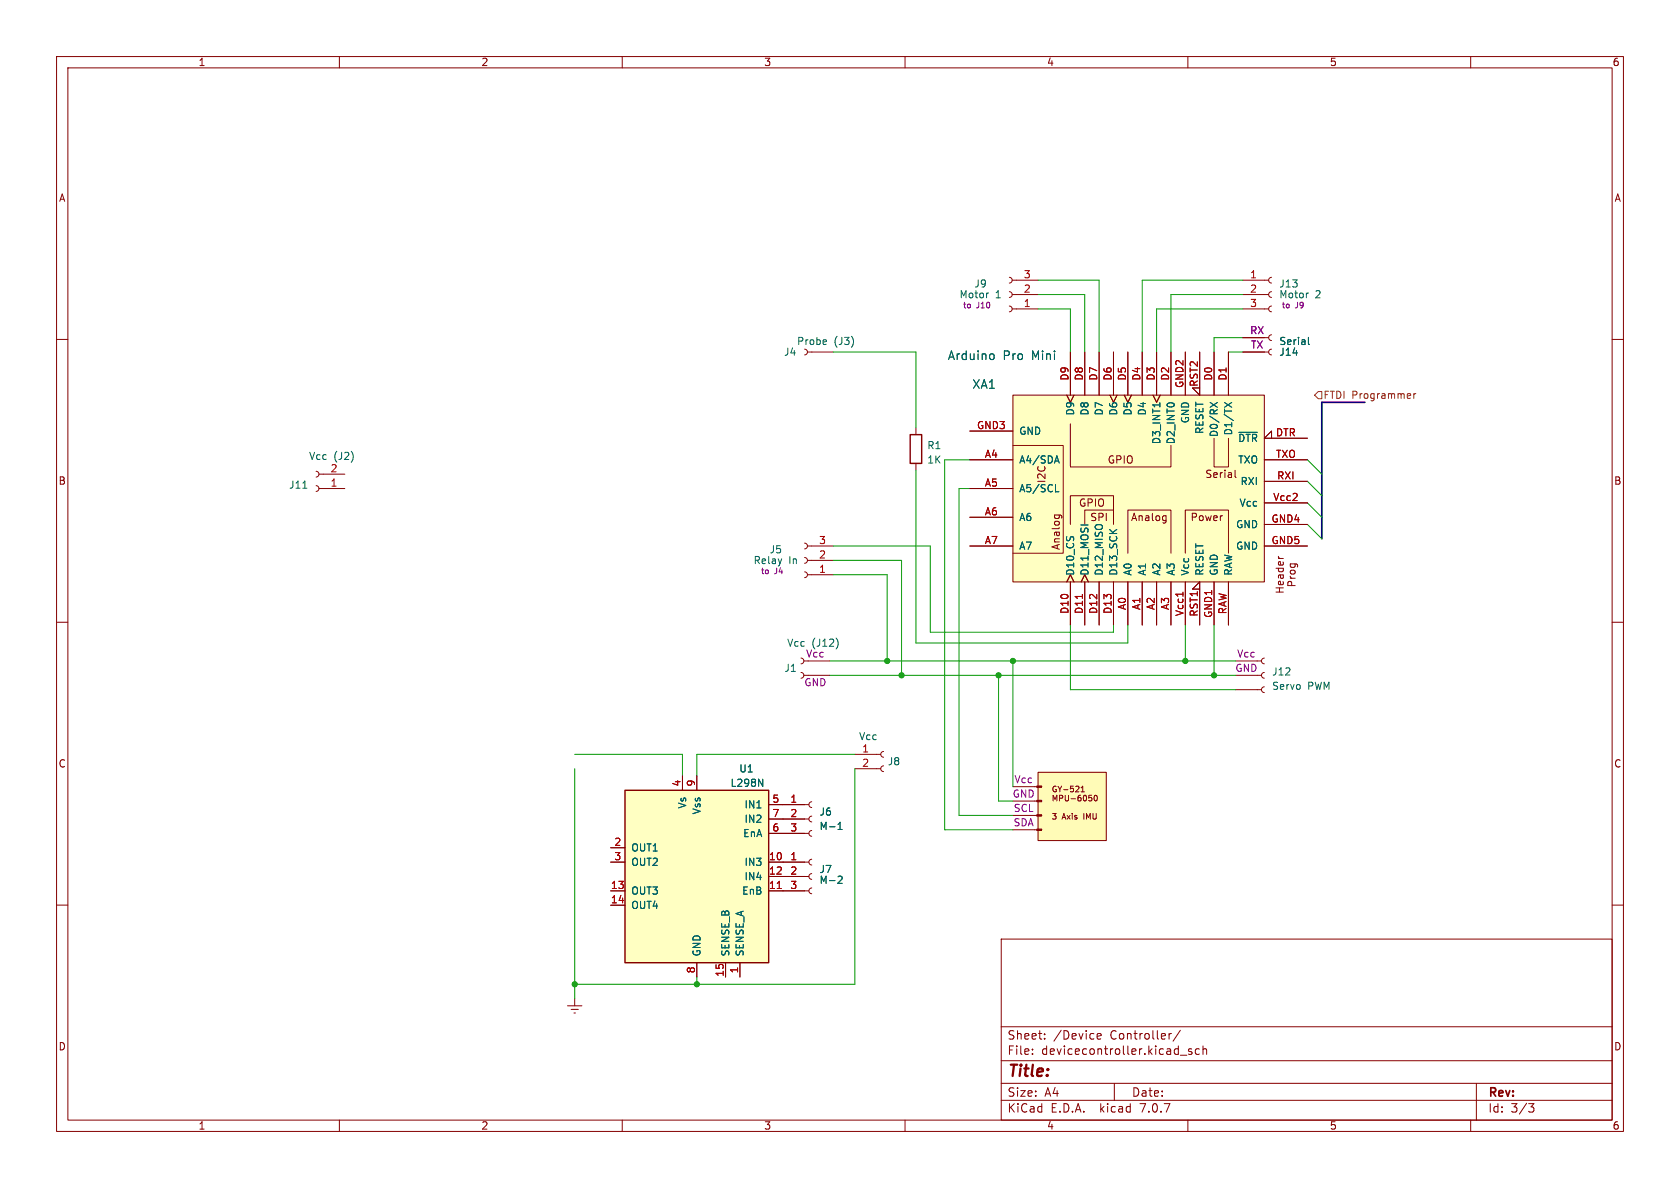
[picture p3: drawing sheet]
<svg xmlns="http://www.w3.org/2000/svg" width="297mm" height="210mm" viewBox="0 0 297 210" stroke-linecap="round" stroke-linejoin="round" font-family="sans-serif">
<g fill="none" stroke="#840000" stroke-width=".18">
<path d="M10 10h277v190h-277zM12 12h273v186h-273zM60 10v2M110 10v2M160 10v2M210 10v2M260 10v2M10 60h2M178.4 49l.4 .2 .1 .3-.1 .4-.4 .1M178.4 51.6l.4 .1 .1 .4-.1 .3-.4 .2M178.4 54.1l.4 .2 .1 .3-.1 .4-.4 .1M178.9 54.6h4.6"/>
<path d="M178.9 52.1h4.6M178.9 49.5h4.6M219.7 54.6h4.6M219.7 52.1h4.6M219.7 49.5h4.6M219.7 59.7h4.6M224.8 54.1l-.4 .1-.1 .4 .1 .4 .4 .1M224.8 51.6l-.4 .1-.1 .4 .1 .3 .4 .2M224.8 49l-.4 .2-.1 .3 .1 .4 .4 .1M224.8 59.2l-.4 .1-.1 .4 .1 .3 .4 .2M285 60h2M142.2 61.7l.4 .2 .1 .3-.1 .4-.4 .1"/>
<path d="M142.7 62.2h4.6M161.9 75.6v1.2M171.4 76.2h7.7M179.1 69.9h44.4v33h-44.4zM179.1 78.7h8.9v19.1h-8.9M188.6 69.9l.6 1.2 .7-1.2M189.2 74.9v7.7h17.8v-3.9M189.2 62.2v7.7M191.8 62.2v7.7M194.3 62.2v7.7M196.2 69.9l.6 1.2 .7-1.2M196.8 62.2v7.7"/>
<path d="M198.8 69.9l.6 1.2 .6-1.2M199.4 62.2v7.7M201.9 62.2v7.7M203.8 69.9l.7 1.2 .6-1.2M204.5 62.2v7.7M207 62.2v7.7M209.5 62.2v7.7M212.1 62.2v7.7l-1.3-1.3h1.3M214.6 77.5v5.1h2.6v-5.1M214.6 62.2v7.7M217.2 62.2v7.7M219.7 62.2h4.6"/>
<path d="M224.8 77.5v-1.3l-1.3 1.3h7.6M224.8 61.7l-.4 .2-.1 .3 .1 .4 .4 .1M55.9 83.3l.3 .2 .2 .3-.2 .4-.3 .1M55.9 85.9l.3 .1 .2 .4-.2 .3-.3 .2M56.4 86.4h4.6M56.4 83.8h4.6M142.2 96l.4 .2 .1 .3-.1 .4-.4 .1M142.2 98.6l.4 .1 .1 .4-.1 .3-.4 .2M142.7 96.5h4.6M142.7 99.1h4.6M161.9 81.9v1.3M171.4 81.3h7.7"/>
<path d="M171.4 86.4h7.7M171.4 91.4h7.7M171.4 96.5h7.7M186.4 91h1.1l.2 .3M186.5 91l-.1 .4M187.2 91l.1 .4M191.8 92.7v-2.5h5v2.5M196.8 90.2v-2.6h-7.6v5.1M199.4 97.8v-7.6h7.6v7.6M205.8 91.2h.3M206.1 91.2v1l-.2 .3M206.1 92h-.3"/>
<path d="M209.5 97.8v-7.6h7.7v7.6M218.3 83.1v1.1l.2 .2M223.5 81.3h7.6M223.5 96.5h7.6M223.5 92.7h7.6M223.5 85.1h7.6M223.5 88.9h7.6M226 98.3l.3 .4M226 98.7h.9M226.8 99.3l.1 .4-.2 .2-.6-.1v-.5h.2l.1 .6M228.1 99.7h1.1l.2 .2-.1 .3M228.2 99.7l-.1 .4 .3 .2 .5-.1v-.5"/>
<path d="M10 110h2M141.6 116.3l.4 .2 .1 .4-.2 .3-.3 .1M141.6 118.9l.4 .1 .1 .4-.2 .4-.3 .1M142.1 119.4h4.6M142.2 101.1l.4 .1 .1 .4-.1 .4-.4 .1M142.7 101.6h4.6M142.9 116.8h3.8M188.6 102.9l.6-1.3 .7 1.3M189.2 102.9v7.6M191.1 102.9l.7-1.3 .6 1.3M191.8 102.9v7.6M194.3 102.9v7.6"/>
<path d="M196.8 102.9v7.6M199.4 102.9v7.6M201.9 102.9v7.6M204.5 102.9v7.6M207 102.9v7.6M209.5 102.9v7.6M212.1 104.1h-1.3l1.3-1.2v7.6M214.6 102.9v7.6M217.2 102.9v7.6M218.4 119.4h4.6M218.4 116.8h4.6M223.5 118.9l-.3 .1-.2 .4 .2 .3 .3 .2"/>
<path d="M223.5 116.3l-.3 .2-.2 .3 .2 .4 .3 .1M225.6 104.7h1.3M225.6 103.9h1.3M225.6 100.5h1.3M226.1 100.5l-.1 .3 .3 .3 .5-.1v-.5M226.2 103.9v.8M226.3 101.6l.1 .5 .2 .1 .3-.1-.1-.5M226.8 102.8l.1 .4-.2 .2-.6-.1v-.5l.2-.1 .1 .7M226.9 101.6l-.8 .1v.5M228.1 102.2h.9M228.1 101.8l.3 .4M228.2 100.9l.5-.1 .2 .1 .1 .3-.3 .3h-.3l-.3-.3z"/>
<path d="M228.4 103.5l-.1-.6-.2-.1h-.3l-.1 .2v.5h1.3M285 110h2M120.6 137.2v2.5M123.2 137.2v2.5M151.1 135.9h4.6M151.1 133.4h4.6M156.2 135.4l-.3 .1-.2 .4 .1 .3 .4 .2M156.2 132.8l-.3 .2-.2 .3 .1 .4 .4 .2M179.1 139.1h4.2M183.5 136.5h12.1v12.1h-12.1zM191.1 140h.6M191.3 139.1l.1-.1v1"/>
<path d="M218.4 121.9h4.6M223.5 121.4l-.3 .1-.2 .4 .2 .4 .3 .1M10 160h2M107.9 157.5h2.6M107.9 152.4h2.6M107.9 149.9h2.6M135.9 157.5h7.1M135.9 154.9h7.1M135.9 152.4h7.1M135.9 147.3h7.1M135.9 144.8h7.1M135.9 142.2h7.1"/>
<path d="M143.5 157l-.3 .1-.2 .4 .1 .3 .4 .2M143.5 154.4l-.3 .2-.2 .3 .1 .4 .4 .1M143.5 151.9l-.3 .1-.2 .4 .1 .4 .4 .1M143.5 146.8l-.3 .1-.2 .4 .1 .4 .4 .1M143.5 144.3l-.3 .1-.2 .4 .1 .3 .4 .2M143.5 141.7l-.3 .2-.2 .3 .1 .4 .4 .1M179.1 144.1h4.2M179.1 141.6h3.8M179.1 146.7h3.8M187.8 144.5h.5M188.1 143.8l-.4 1M191.6 143.8v1"/>
<path d="M193.4 141l.3-.4a.53 .53 0 0 1 .3 .5 .53 .53 0 0 1-.3 .5l-.3-.4M285 160h2M100.3 177.8h2.6M101 178.4h1.2M101.5 179.1h.2M101.6 176.5v1.3M107.9 160h2.6M123.2 170.2v2.5M128.3 170.2v2.5M130.8 170.2v2.5M177 166h108v32h-108zM60 198v2"/>
<path d="M110 198v2M160 198v2M177 194.5h108M177 191.5h108M177 187.5h108M177 181.5h108M182.5 186.3v.1M182.5 185.5v.1M184.7 183.6v.1M184.7 182.8v.1M194 183.2l.7-.1-.1-.3-.4-.1-.2 .2v.7h.6M197 191.5v3"/>
<path d="M207.1 182.7l-.3 .1-.1 .2M208.7 186.5h1.1M208.7 182.1l-1.3 2M210 198v2M210.7 185.5l-.4-.1-.2 .2 .1 .2 .5 .2v.3h-.6M212 185.5l-.4-.1-.3 .3v.4l.2 .2h.5M212.7 185.5l.2-.1 .3 .1 .1 .9M212.7 184.9v1.5M260 198v2M261 191.5v6.5M270.2 195.1h1l-.5 .6 .4 .1 .1 .5-.3 .3h-.4"/>
</g>
<path d="M183.5 136.5h12.1v12.1h-12.1z" fill="#fffbb7" stroke="#fffbb7" stroke-width=".18"/>
<g fill="#ffffc2" stroke="#ffffc2" stroke-width=".18">
<path d="M179.1 69.9h44.4v33h-44.4z"/>
<path d="M110.5 139.7h25.4v30.5h-25.4z"/>
</g>
<g fill="none" stroke="#006464" stroke-width=".18">
<path d="M174.7 51.8h.1M231.2 51.8h.1M231.3 59.6v1.1l.2 .2M146 60.1l.1 .3-.6 .1M175.2 62.5l.4 .1 .1 .2v.6l-.5 .2M205 71.2v.7M213.9 71.1l1.3 .9M215.2 71.1l-1.3 .9M216.5 71.1l1.2 .9M217.7 71.1l-1.2 .9M219 76.4h3.3M53.5 86.3h.8"/>
<path d="M186.5 81.5h.6M186.6 86.9h.6M186.8 80.6l.5 1.3M148 113l.2 .6-.2 .9M134.1 137.7l.7 1.3v-1.3M148.2 146.6h.7M148.2 145.7l.3-.3v1.2M148.3 154.9h.5l.1 .3-.8 1h.8"/>
</g>
<path d="M191.4 105.1v.7M209.1 104.7v.7M137.4 157.1h.7" fill="none" stroke="#a90000" stroke-width=".18"/>
<g fill="#840000" stroke="#840000" stroke-width=".18">
<path d="M183.3 146.6h.8v.2h-.8z"/>
<path d="M183.3 144h.8v.3h-.8z"/>
<path d="M183.3 141.5h.8v.2h-.8z"/>
<path d="M183.3 138.9h.8v.3h-.8z"/>
</g>
<path d="M160.9 76.8h2v5.1h-2zM110.5 139.7h25.4v30.5h-25.4z" fill="none" stroke="#840000" stroke-width=".25"/>
<path d="M233 69.2h.7v1.3h-.7l-.6-.6zM249.9 69.6v.8M250.3 69.6l-.4 .2" fill="none" stroke="#725600" stroke-width=".18"/>
<path d="M241.3 71.1h-7.6v24.2" fill="none" stroke="#000084" stroke-width=".3"/>
<g fill="none" stroke="#009600" stroke-width=".18">
<path d="M183.5 54.6h5.7v7.6M183.5 52.1h8.3v10.1M183.5 49.5h10.8v12.7M219.7 59.7h-5.1v2.5M219.7 54.6h-15.2v7.6M219.7 52.1h-12.7v10.1M219.7 49.5h-17.8v12.7M147.3 62.2h14.6v13.4M217.2 62.2h2.5M147.3 99.1h12.1v20.3M147.3 96.5h17.2v15.3h32.3v-1.3M161.9 83.2v30.5h37.5v-3.2"/>
<path d="M171.4 86.4h-1.9v57.7h9.6M171.4 81.3h-4.4v65.4h12.1M231.1 92.7l2.6 2.6M231.1 88.9l2.6 2.5M231.1 81.3l2.6 2.5M231.1 85.1l2.6 2.5M146.7 119.4h71.7M146.7 116.8h71.7M147.3 101.6h9.5v15.2M176.5 119.4v22.2h2.6M179.1 116.8v22.3M189.2 110.5v11.4h29.2"/>
<path d="M209.5 110.5v6.3M214.6 110.5v8.9M101.6 135.9v40.6M101.6 133.4h19v3.8M151.1 133.4h-27.9v3.8M151.1 135.9v38.1h-49.5M123.2 172.7v1.3"/>
</g>
<g fill="#009600" stroke="#009600" stroke-width=".18">
<circle cx="179.1" cy="116.8" r=".46"/>
<circle cx="156.8" cy="116.8" r=".46"/>
<circle cx="159.4" cy="119.4" r=".46"/>
<circle cx="176.5" cy="119.4" r=".46"/>
<circle cx="101.6" cy="174" r=".46"/>
<circle cx="123.2" cy="174" r=".46"/>
<circle cx="214.6" cy="119.4" r=".46"/>
<circle cx="209.5" cy="116.8" r=".46"/>
</g>
<text font-size="2.8" fill="#840000" x="178" y="190.9">Title:</text>
<g font-size="2.1" fill="#006464">
<text x="167.5" y="63.9">Arduino</text>
<text x="177.3" y="63.9">Pro</text>
<text x="182.4" y="63.9">Mini</text>
<text x="171.8" y="68.9">XA1</text>
</g>
<g font-size="2.1" fill="#840000">
<text x="178" y="184">Sheet:</text>
<text x="186.2" y="184">/Device</text>
<text x="196.3" y="184">Controller/</text>
<text x="178" y="186.7">File:</text>
<text x="184.1" y="186.7">devicecontroller.kicad_sch</text>
<text x="178" y="196.9">KiCad</text>
<text x="178" y="194.1">Size:</text>
<text x="184.7" y="194.1">A4</text>
<text x="185.7" y="196.9">E.D.A.</text>
<text x="194.6" y="196.9">kicad</text>
<text x="200" y="194.1">Date:</text>
<text x="201.8" y="196.9">7.0.7</text>
<text x="263" y="194.3">Rev:</text>
<text x="263" y="196.9">Id:</text>
<text x="267.1" y="196.9">3/3</text>
</g>
<g font-size="1.8" fill="#840000">
<text x="35" y="11.9">1</text>
<text x="85" y="11.9">2</text>
<text x="135" y="11.9">3</text>
<text x="185" y="11.9">4</text>
<text x="235" y="11.9">5</text>
<text x="285" y="11.9">6</text>
<text x="10.3" y="35.9">A</text>
<text x="285.3" y="35.9">A</text>
<text x="195.7" y="82.2">GPIO</text>
<text x="10.3" y="85.9">B</text>
<text x="190.6" y="89.8">GPIO</text>
<text x="213" y="84.7">Serial</text>
<text x="285.3" y="85.9">B</text>
<text x="199.8" y="92.3">Analog</text>
<text x="210.4" y="92.3">Power</text>
<text x="10.3" y="135.9">C</text>
<text x="285.3" y="135.9">C</text>
<text x="10.3" y="185.9">D</text>
<text x="285.3" y="185.9">D</text>
<text x="35" y="199.9">1</text>
<text x="85" y="199.9">2</text>
<text x="135" y="199.9">3</text>
<text x="185" y="199.9">4</text>
<text x="235" y="199.9">5</text>
<text x="285" y="199.9">6</text>
</g>
<g font-size="1.8" fill="#006464">
<text x="169.5" y="52.9">Motor</text>
<text x="172.2" y="51">J9</text>
<text x="176" y="52.9">1</text>
<text x="226.1" y="51">J13</text>
<text x="226.1" y="52.9">Motor</text>
<text x="232.5" y="52.9">2</text>
<text x="138.5" y="63.1">J4</text>
<text x="140.8" y="61.2">Probe</text>
<text x="147.4" y="61.2">(J3)</text>
<text x="226.1" y="61.2">Serial</text>
<text x="226.1" y="63.1">J14</text>
<text x="180.1" y="77.1">GND</text>
<text x="190.1" y="73.5" transform="rotate(-90 190.1 73.5)">D9</text>
<text x="192.6" y="73.5" transform="rotate(-90 192.6 73.5)">D8</text>
<text x="195.2" y="73.5" transform="rotate(-90 195.2 73.5)">D7</text>
<text x="197.7" y="73.5" transform="rotate(-90 197.7 73.5)">D6</text>
<text x="200.3" y="73.5" transform="rotate(-90 200.3 73.5)">D5</text>
<text x="202.8" y="73.5" transform="rotate(-90 202.8 73.5)">D4</text>
<text x="210.4" y="74.9" transform="rotate(-90 210.4 74.9)">GND</text>
<text x="213" y="76.8" transform="rotate(-90 213 76.8)">RESET</text>
<text x="215.5" y="77.4" transform="rotate(-90 215.5 77.4)">D0/RX</text>
<text x="218" y="77.1" transform="rotate(-90 218 77.1)">D1/TX</text>
<text x="54.5" y="81.5">Vcc</text>
<text x="59" y="81.5">(J2)</text>
<text x="163.8" y="79.6">R1</text>
<text x="163.8" y="82.1">1K</text>
<text x="180.1" y="82.1">A4/SDA</text>
<text x="205.3" y="78.6" transform="rotate(-90 205.3 78.6)">D3_INT1</text>
<text x="207.9" y="78.6" transform="rotate(-90 207.9 78.6)">D2_INT0</text>
<text x="218.8" y="78.3">~{DTR}</text>
<text x="218.8" y="82.1">TXO</text>
<text x="51" y="86.6">J11</text>
<text x="180.1" y="87.2">A5/SCL</text>
<text x="185" y="85.5" transform="rotate(-90 185 85.5)">I2C</text>
<text x="219" y="89.8">Vcc</text>
<text x="219.2" y="86">RXI</text>
<text x="180.1" y="92.3">A6</text>
<text x="192.6" y="92.3">SPI</text>
<text x="218.4" y="93.6">GND</text>
<text x="133.1" y="99.9">Relay</text>
<text x="136" y="98">J5</text>
<text x="139.4" y="99.9">In</text>
<text x="180.1" y="97.4">A7</text>
<text x="187.6" y="97.3" transform="rotate(-90 187.6 97.3)">Analog</text>
<text x="190.1" y="101.9" transform="rotate(-90 190.1 101.9)">D10_CS</text>
<text x="192.6" y="101.9" transform="rotate(-90 192.6 101.9)">D11_MOSI</text>
<text x="195.2" y="101.9" transform="rotate(-90 195.2 101.9)">D12_MISO</text>
<text x="197.7" y="101.9" transform="rotate(-90 197.7 101.9)">D13_SCK</text>
<text x="200.3" y="101.9" transform="rotate(-90 200.3 101.9)">A0</text>
<text x="202.8" y="101.9" transform="rotate(-90 202.8 101.9)">A1</text>
<text x="205.3" y="101.9" transform="rotate(-90 205.3 101.9)">A2</text>
<text x="207.9" y="101.9" transform="rotate(-90 207.9 101.9)">A3</text>
<text x="210.4" y="101.9" transform="rotate(-90 210.4 101.9)">Vcc</text>
<text x="213" y="101.9" transform="rotate(-90 213 101.9)">RESET</text>
<text x="215.5" y="101.9" transform="rotate(-90 215.5 101.9)">GND</text>
<text x="218" y="101.9" transform="rotate(-90 218 101.9)">RAW</text>
<text x="218.4" y="97.4">GND</text>
<text x="138.6" y="119">J1</text>
<text x="139.1" y="114.5">Vcc</text>
<text x="143.5" y="114.5">(J12)</text>
<text x="224.8" y="119.6">J12</text>
<text x="224.8" y="122.1">Servo</text>
<text x="231.2" y="122.1">PWM</text>
<text x="151.8" y="131">Vcc</text>
<text x="130.6" y="136.8">U1</text>
<text x="156.9" y="135.5">J8</text>
<text x="121.5" y="143" transform="rotate(-90 121.5 143)">Vs</text>
<text x="129.1" y="139.3">L298N</text>
<text x="131.5" y="143.1">IN1</text>
<text x="124.1" y="144.1" transform="rotate(-90 124.1 144.1)">Vss</text>
<text x="131.3" y="148.2">EnA</text>
<text x="131.5" y="145.6">IN2</text>
<text x="144.8" y="144.4">J6</text>
<text x="144.8" y="146.9">M-1</text>
<text x="111.5" y="150.7">OUT1</text>
<text x="111.5" y="153.3">OUT2</text>
<text x="131.5" y="153.3">IN3</text>
<text x="131.5" y="155.8">IN4</text>
<text x="144.8" y="154.5">J7</text>
<text x="111.5" y="158.3">OUT3</text>
<text x="111.5" y="160.9">OUT4</text>
<text x="131.1" y="158.3">EnB</text>
<text x="144.8" y="156.4">M-2</text>
<text x="124.1" y="169.2" transform="rotate(-90 124.1 169.2)">GND</text>
<text x="129.1" y="169.2" transform="rotate(-90 129.1 169.2)">SENSE_B</text>
<text x="131.7" y="169.2" transform="rotate(-90 131.7 169.2)">SENSE_A</text>
</g>
<g font-size="1.8" fill="#a90000">
<text x="180.9" y="51.8">2</text>
<text x="180.9" y="49.3">3</text>
<text x="220.9" y="49.3">1</text>
<text x="220.9" y="51.8">2</text>
<text x="180.9" y="54.4">1</text>
<text x="220.9" y="54.4">3</text>
<text x="189" y="67.4" transform="rotate(-90 189 67.4)">D9</text>
<text x="191.5" y="67.4" transform="rotate(-90 191.5 67.4)">D8</text>
<text x="194.1" y="67.4" transform="rotate(-90 194.1 67.4)">D7</text>
<text x="196.6" y="67.4" transform="rotate(-90 196.6 67.4)">D6</text>
<text x="199.1" y="67.4" transform="rotate(-90 199.1 67.4)">D5</text>
<text x="201.7" y="67.4" transform="rotate(-90 201.7 67.4)">D4</text>
<text x="204.2" y="67.4" transform="rotate(-90 204.2 67.4)">D3</text>
<text x="206.8" y="67.4" transform="rotate(-90 206.8 67.4)">D2</text>
<text x="209.3" y="68.7" transform="rotate(-90 209.3 68.7)">GND2</text>
<text x="211.8" y="68.5" transform="rotate(-90 211.8 68.5)">RST2</text>
<text x="214.4" y="67.4" transform="rotate(-90 214.4 67.4)">D0</text>
<text x="216.9" y="67.4" transform="rotate(-90 216.9 67.4)">D1</text>
<text x="172.6" y="75.9">GND3</text>
<text x="225.5" y="77.2">DTR</text>
<text x="58.3" y="83.6">2</text>
<text x="174" y="81">A4</text>
<text x="225.5" y="81">TXO</text>
<text x="58.3" y="86.1">1</text>
<text x="174" y="86.1">A5</text>
<text x="225" y="88.6">Vcc2</text>
<text x="225.7" y="84.8">RXI</text>
<text x="174" y="91.2">A6</text>
<text x="224.7" y="92.5">GND4</text>
<text x="144.7" y="101.3">1</text>
<text x="144.7" y="98.8">2</text>
<text x="144.7" y="96.3">3</text>
<text x="174" y="96.3">A7</text>
<text x="224.7" y="96.3">GND5</text>
<text x="199.1" y="107.9" transform="rotate(-90 199.1 107.9)">A0</text>
<text x="201.7" y="107.9" transform="rotate(-90 201.7 107.9)">A1</text>
<text x="204.2" y="107.9" transform="rotate(-90 204.2 107.9)">A2</text>
<text x="206.8" y="107.9" transform="rotate(-90 206.8 107.9)">A3</text>
<text x="189" y="108.6" transform="rotate(-90 189 108.6)">D10</text>
<text x="191.5" y="108.6" transform="rotate(-90 191.5 108.6)">D11</text>
<text x="194.1" y="108.6" transform="rotate(-90 194.1 108.6)">D12</text>
<text x="196.6" y="108.6" transform="rotate(-90 196.6 108.6)">D13</text>
<text x="209.3" y="109" transform="rotate(-90 209.3 109)">Vcc1</text>
<text x="211.8" y="109.1" transform="rotate(-90 211.8 109.1)">RST1</text>
<text x="214.4" y="109.3" transform="rotate(-90 214.4 109.3)">GND1</text>
<text x="216.9" y="108.7" transform="rotate(-90 216.9 108.7)">RAW</text>
<text x="152.3" y="133.1">1</text>
<text x="152.3" y="135.6">2</text>
<text x="120.4" y="139.1" transform="rotate(-90 120.4 139.1)">4</text>
<text x="122.9" y="139.1" transform="rotate(-90 122.9 139.1)">9</text>
<text x="136.5" y="142">5</text>
<text x="139.6" y="142">1</text>
<text x="108.5" y="149.6">2</text>
<text x="136.5" y="147.1">6</text>
<text x="136.5" y="144.5">7</text>
<text x="139.6" y="144.5">2</text>
<text x="139.6" y="147.1">3</text>
<text x="108.5" y="152.1">3</text>
<text x="135.8" y="152.1">10</text>
<text x="135.8" y="154.7">12</text>
<text x="139.6" y="152.1">1</text>
<text x="139.6" y="154.7">2</text>
<text x="107.9" y="157.2">13</text>
<text x="107.9" y="159.8">14</text>
<text x="135.8" y="157.2">11</text>
<text x="139.6" y="157.2">3</text>
<text x="122.9" y="172.2" transform="rotate(-90 122.9 172.2)">8</text>
<text x="128" y="172.8" transform="rotate(-90 128 172.8)">15</text>
<text x="130.6" y="172.2" transform="rotate(-90 130.6 172.2)">1</text>
</g>
<g font-size="1.8" fill="#840084">
<text x="220.9" y="59.3">RX</text>
<text x="221.1" y="61.8">TX</text>
<text x="142.4" y="116.4">Vcc</text>
<text x="218.3" y="119">GND</text>
<text x="218.6" y="116.4">Vcc</text>
<text x="142.1" y="121.5">GND</text>
<text x="178.9" y="141.2">GND</text>
<text x="179.1" y="143.7">SCL</text>
<text x="179.2" y="138.7">Vcc</text>
<text x="179.1" y="146.3">SDA</text>
</g>
<text font-size="1.8" fill="#725600" x="233.9" y="70.7">FTDI Programmer</text>
<g font-size="1.4" fill="#840084">
<text x="170.1" y="54.7">to</text>
<text x="172.6" y="54.7">J10</text>
<text x="226.5" y="54.7">to</text>
<text x="229" y="54.7">J9</text>
<text x="134.4" y="101.7">to</text>
<text x="136.9" y="101.7">J4</text>
</g>
<g font-size="1.4" fill="#840000">
<text x="186.4" y="140.4">GY-521</text>
<text x="186.4" y="142">MPU-6050</text>
<text x="186.4" y="145.2">3</text>
<text x="188.3" y="145.2">Axis</text>
<text x="192.3" y="145.2">IMU</text>
</g>
</svg>
